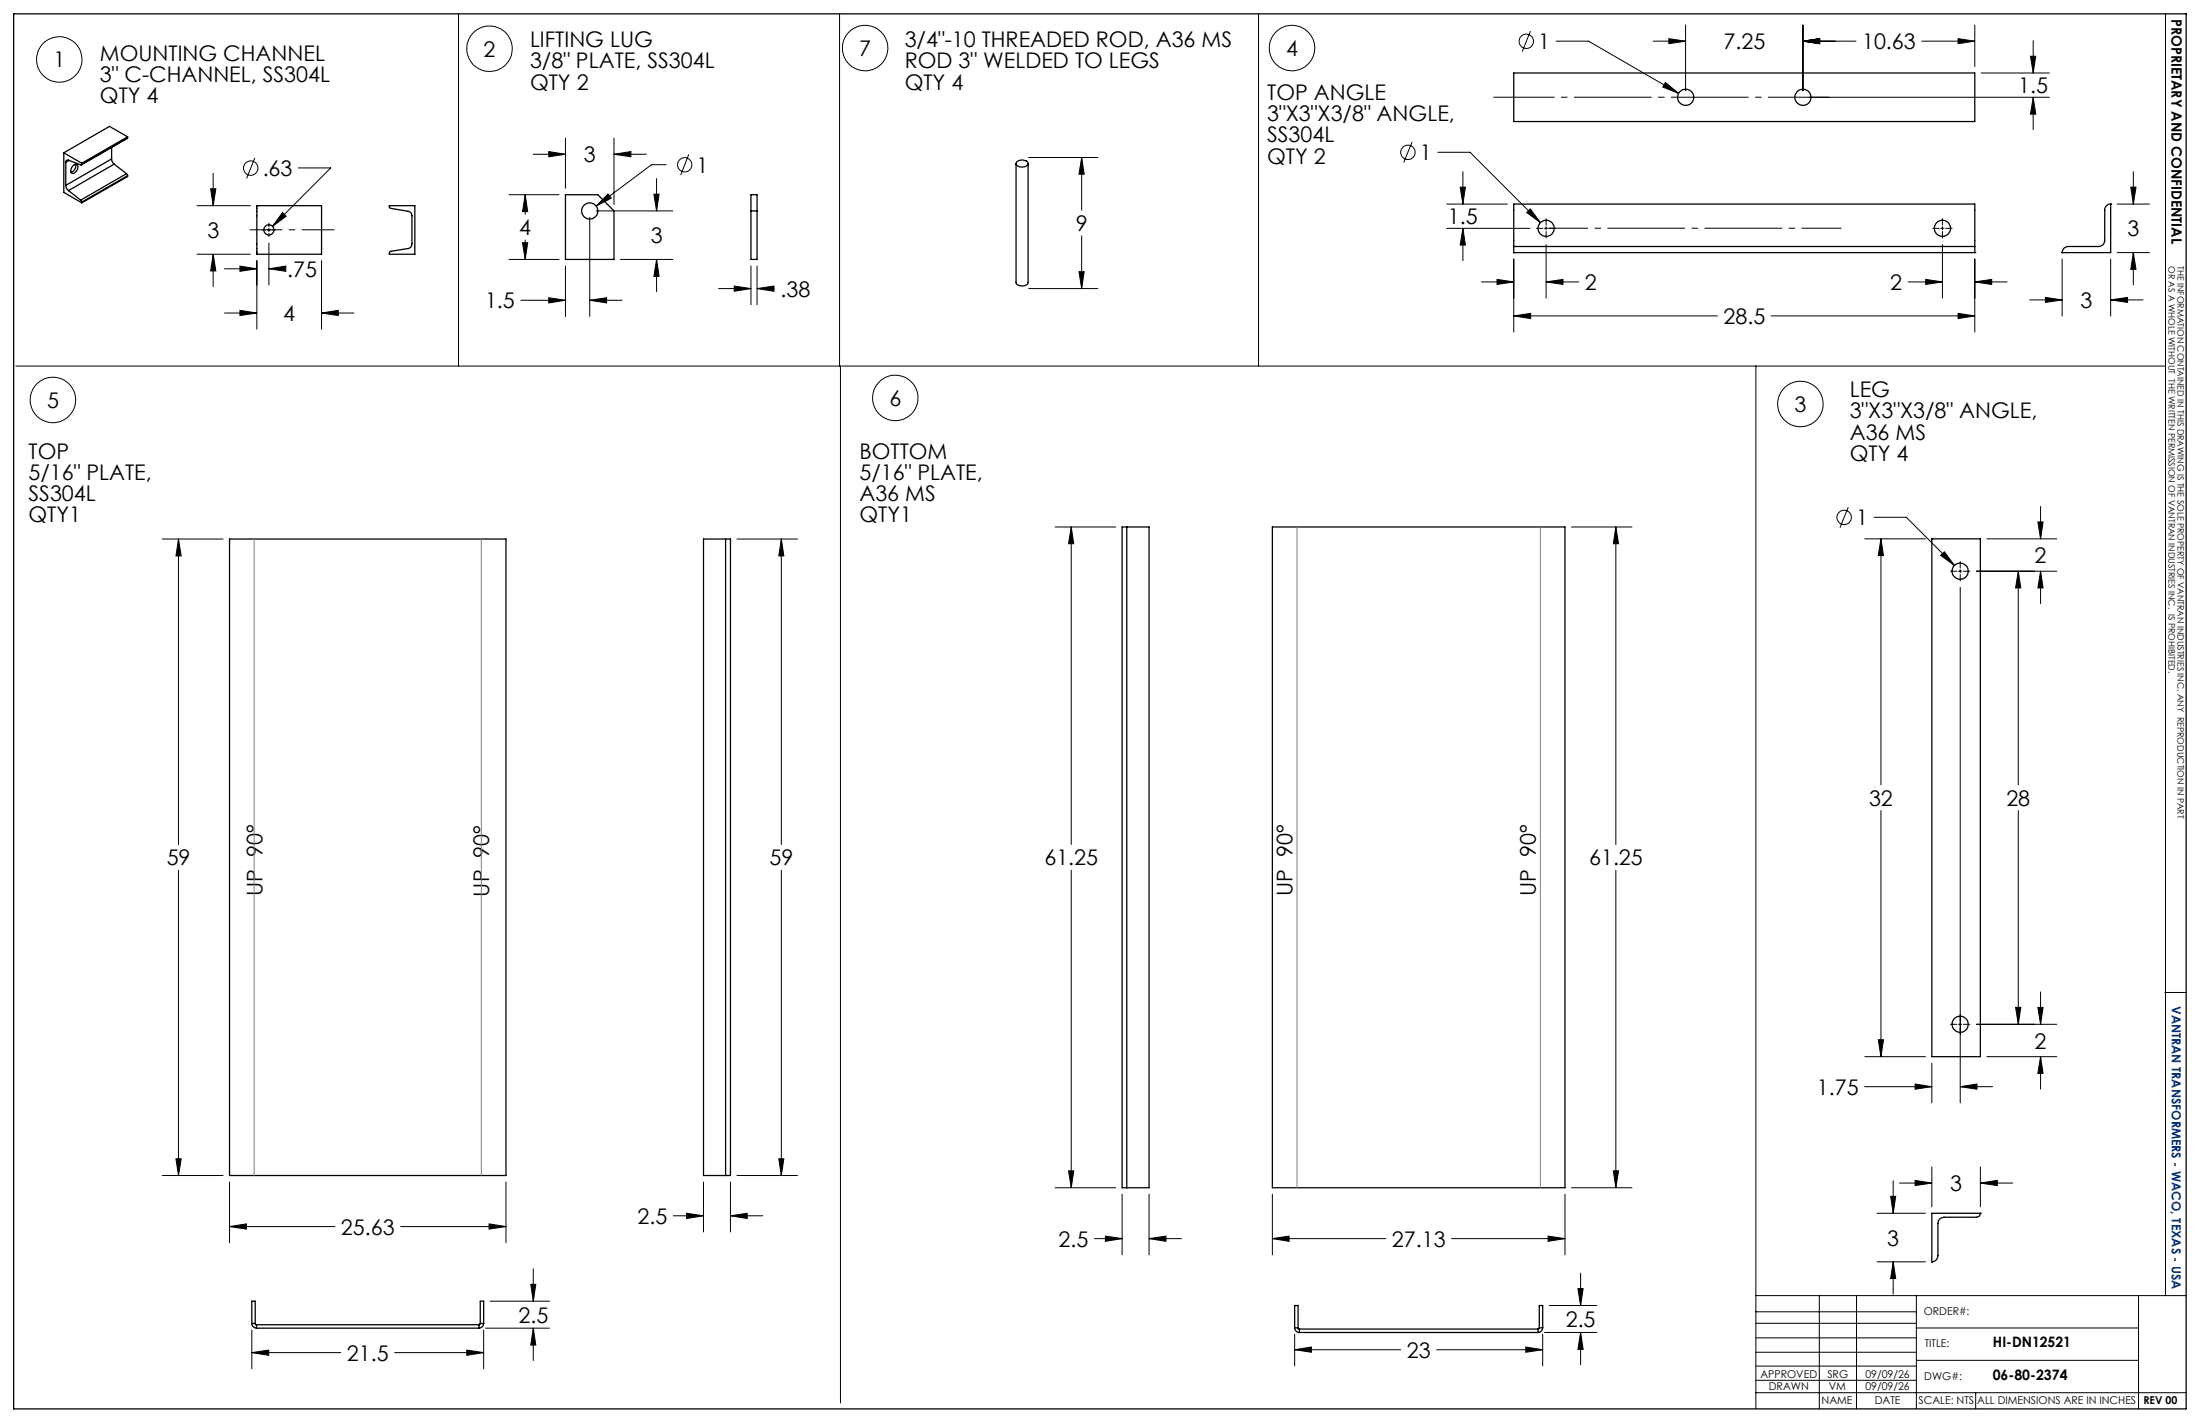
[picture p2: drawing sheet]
<svg xmlns="http://www.w3.org/2000/svg" width="432mm" height="279mm" viewBox="0 0 432 279" stroke-linecap="round" stroke-linejoin="round" font-family="sans-serif">
<g fill="none" stroke="#000" stroke-width=".25">
<path d="M2.7 2.7h426.4v273.7h-426.4zM297.1 14.3h90.5v9.5h-90.5zM12.5 30l3.6 2M12.5 30v7.7l3.6 2.1M12.9 31.9l.1-.4 .4-.1 2.5 1 .2-.2M12.9 36.4l.2 .5 .3 .5M12.9 31.9v4.5M13.4 37.4l2.4 1.9M13.5 31.5l-.6 .4M14.4 32.5a.55 .55 0 0 1 .8-.2 .55 .55 0 0 1 0 .9 .83 .83 0 0 1-1.2 .7 1.28 1.28 0 0 1 .4-1.4zM14.9 32.2a1.39 1.39 0 0 1-1 1.6M15.8 39.3l.3 .4"/>
<path d="M16.1 32v.2M16.1 39.7v.1M21.9 31.2v.4l.5 .6M21.9 28.9v2.3M21.9 31.2l-9 5.2M22.4 32.2l-9 5.2M22.4 32.2l2.4 1.9M24.8 34.1l.2 .4M24.8 34.1l-9 5.2M25 27l-9 5.3M25 26.8l-3.5-2-9 5.2M25 26.8l-8.9 5.2"/>
<path d="M25 26.8v.2M25 34.5v.1l-8.9 5.2M25 27l-8.9 5.2M25 34.5l-8.9 5.2M111 38.2h6.3l3.2 3.2v9.5h-9.5zM147.4 38.2h1.2v12.7h-1.2zM199.4 32.1v23.3a1.42 1.42 0 0 0 2.1 .4l.3-.3v-23.4M199.5 31.8a1.53 1.53 0 0 1 2.3 .2 1.27 1.27 0 0 1-2 .6 .5 .5 0 0 1-.3-.8zM50.4 40.4h12.7v9.5h-12.7zM76.4 40.4h5v9.5h-5v-.3l.3-.3 3.6-.6 .3-.2 .3-.6v-5.6l-.1-.4-.7-.4-3.5-.6zM147.4 41.4h1.2M297.1 49.6h.1"/>
<path d="M297.1 48.4v1.2M297.1 48.4v-8.4h90.5v8.4M297.1 49.6h90.5M297.1 48.4h90.5M387.6 49.6h.1M387.6 48.4v1.2M404.7 49.6h.1M414.3 40a1.15 1.15 0 0 0-1.2 1.2v6a1.2 1.2 0 0 1-1.2 1.2h-6a1.2 1.2 0 0 0-1.2 1.2M414.3 40h.1M414.3 40v9.6h-9.6M45 105.8h54.3v124.8h-54.3zM142.4 105.8h1v124.8h-1"/>
<path d="M142.4 105.8h-4.3v124.8h4.3M142.4 105.8v124.8M221.2 103.4h-1v129.6h1M221.2 103.4h4.3v129.6h-4.3M221.2 103.4v129.6M249.7 103.4h57.5v129.6h-57.5zM379.2 105.7h9.5v101.6h-9.5zM388.7 238.1h.1M388.7 238.1a.73 .73 0 0 1-.8 .7h-6.3a1.2 1.2 0 0 0-1.2 1.2v6.4a1.2 1.2 0 0 1-1.2 1.2M388.7 238.1h-9.5v9.5M49.4 259.7a.97 .97 0 0 0 .9 .9M49.4 259.7h.7"/>
<path d="M49.4 259.7v-4.4h.7v4.4M50.1 259.7l.2 .2M50.3 259.9v.7M50.3 259.9h43.7M94 259.9v.7M94.3 259.7l-.3 .2M94.3 259.7h.6M94.3 259.7v-4.4h.6v4.4M94.9 259.7a.97 .97 0 0 1-.9 .9M379.2 247.6h.1M50.3 260.6h43.7M254.1 260.5a.97 .97 0 0 0 .9 .9"/>
<path d="M254.1 260.5h.7M254.1 260.5v-4.3h.7v4.3M254.8 260.5l.2 .3M255 260.8v.6M255 261.4h46.9M255 260.8h46.9M301.9 260.8v.6M302.1 260.5l-.2 .3M302.1 260.5h.7M302.1 260.5v-4.3h.7v4.3M302.8 260.5a.97 .97 0 0 1-.9 .9"/>
<circle cx="330.8" cy="19.1" r="1.58"/>
<circle cx="353.9" cy="19.1" r="1.58"/>
<circle cx="52.8" cy="45.1" r="1"/>
<circle cx="115.8" cy="41.4" r="1.57"/>
<circle cx="303.5" cy="44.8" r="1.58"/>
<circle cx="381.2" cy="44.8" r="1.58"/>
<circle cx="384.7" cy="112.1" r="1.58"/>
<circle cx="384.7" cy="201" r="1.58"/>
</g>
<g fill="none" stroke="#000" stroke-width=".2">
<path d="M90 2.8v69M164.8 2.8v69M247 2.8v69M300.4 6.1l-1.6 4M305.4 8.1h6.4l17.7 10.2M324.5 8.1h6.3M326.9 16.2l2.6 2.1-3.1-1.2zM327.6 7.6l3.2 .5-3.2 .5zM330.8 4.9v12.9M353.9 8.1l3.3-.5v1zM353.9 8.1h10.4M353.9 4.9v12.9"/>
<path d="M355.1 19.1h47.1M377.2 8.1h10.4M384.3 7.6l3.3 .5-3.3 .5zM387.6 4.9v8.2M388.9 14.3h13.3M398.5 11h1.1l-.5 3.3zM399.1 19.1l.5 3.3h-1.1zM399.1 8v6.3M399.1 19.1v6.3M425 2.7v251.5M41.3 37h1.1l-.6 3.4zM41.8 34v6.4"/>
<path d="M50 31l-1.6 4M58.6 32.9h6.3l-11.4 11.5M99.9 38.2h9.8M103.1 38.2l.5 3.3h-1zM103.1 38.2v3.9M104.6 30.3h6.4M107.7 29.7l3.3 .6-3.3 .5zM111 27.1v9.8M119.3 38.1l.7 .8-3 1.5zM120.5 30.3l3.3-.6v1.1zM120.5 27.1v13M120.5 30.3h6.4"/>
<path d="M128.3 38.1h1.1l-.5 3.3zM128.9 35v6.4M130.7 32.3h-2.8l-10.9 8.1M135.2 30.3l-1.6 4.1M201.9 30.9h13.6M212.3 30.9l.5 3.3h-1zM212.3 30.9v10.3M277.1 27.9l-1.6 4M282.2 29.9h6.3l13.8 13.8M286.6 36.7h1l-.5 3.3zM287.1 33.7v6.3M418.2 36.7h1l-.5 3.3z"/>
<path d="M418.7 33.7v6.3M38.7 40.4h10.4M38.7 49.9h10.4M41.8 49.9l.6 3.3h-1.1zM41.8 49.9v6.3M44.1 52.7h6.3M47.1 52.2l3.3 .5-3.3 .5zM50.4 51.2v13.4M51.5 45.1h.6M52.5 45.1h.6M52.8 52.7l3.3-.5v1zM52.8 43.8v.7"/>
<path d="M52.8 44.8v.6M52.8 45.8v.6M52.8 47.7v8.2M52.8 52.7h2.4M53.4 45.1h.7M55.5 41.7l.7 .7-2.7 2zM63.1 51.2v13.4M99.9 50.9h9.8M102.2 58.9h8.8M102.6 47.6h1l-.5 3.3zM103.1 47.1v3.8M107.7 58.4l3.3 .5-3.3 .5z"/>
<path d="M111 52.2v9.9M115.7 58.9l3.4-.5v1zM115.7 42.7v19.4M115.7 58.9h6.4M117 41.4h15M121.8 50.9h10.2M128.9 50.9l.5 3.3h-1.1zM128.9 50.9v6.4M141 56.6h6.4M144.1 56.1l3.3 .5-3.3 .6zM147.4 52.2v7.6M148.6 56.6l3.3-.5v1.1z"/>
<path d="M148.6 52.2v7.6M148.6 56.6h3.4M201.9 56.6h13.6M211.8 53.3h1l-.5 3.3zM212.3 46.3v10.3M284 44.8h16.3M284 40h11.8M287.1 44.8l.5 3.3h-1zM287.1 44.8v6.4M290.8 55.3h6.3M293.8 54.8l3.3 .5-3.3 .5zM297.1 50.8v14.4"/>
<path d="M299.6 41.7l.8-.7 1.9 2.7zM301.6 44.8h1.2M303.1 44.8h.7M303.5 55.3l3.3-.5v1zM303.5 42.9v1.3M303.5 44.5v.6M303.5 45.4v1.3M303.5 48v10.5M303.5 55.3h6.3M304.1 44.8h1.3M374.5 55.3h6.7M378 54.8l3.2 .5-3.2 .5z"/>
<path d="M379.3 44.8h1.3M380.9 44.8h.7M381.2 42.9v1.3M381.2 44.5v.6M381.2 45.4v1.3M381.2 48v10.5M381.9 44.8h1.3M387.6 55.3l3.3-.5v1zM387.6 50.8v14.4M387.6 55.3h6.3M398.4 58.8h6.3M401.5 58.3l3.2 .5-3.2 .5z"/>
<path d="M404.7 50.8v11.2M414.3 58.8l3.3-.5v1zM414.3 50.8v11.2M414.3 58.8h6.3M415.5 40h6.4M415.5 49.6h6.4M418.7 49.6l.5 3.2h-1zM418.7 49.6v6.3M3.1 71.8h421.8M44.1 61.4h6.3M47.1 60.9l3.3 .5-3.3 .5zM63.1 61.4l3.3-.5v1z"/>
<path d="M63.1 61.4h6.4M165 71.8v203.5M297.1 62l3.3-.5v1zM297.1 62h40M344.6 71.8v204.6M347.6 62h40M384.3 61.5l3.3 .5-3.3 .5zM362.8 99.5l-1.7 4M400.5 99.4v6.3M31.9 105.8h11.9M35 105.8l.6 3.3h-1.1zM35 105.8v59.9"/>
<path d="M144.6 105.8h11.9M153.4 105.8l.4 3.3h-.9zM153.4 105.8v59.9M207.1 103.4h11.9M210.3 103.4l.4 3.3h-1zM210.3 103.4v62.3M308.4 103.4h11.9M317.1 103.4l.6 3.3h-1zM317.1 103.4v62.3M366 105.7h11.9M367.8 101.5h6.4l9.4 9.4M369.2 105.7l.5 3.3h-1z"/>
<path d="M369.2 105.7v48.3M380.9 109l.7-.7 2 2.6zM382.8 112.1h1.3M384.4 112.1h.7M384.7 110.2v1.2M384.7 111.8v.6M384.7 112.7v1.3M384.7 115.3v101.1M385.4 112.1h1.2M387.9 112.1h15.8M390 105.7h13.7M396.1 112.1l.5 3.3h-1z"/>
<path d="M396.1 112.1v41.9M400 102.4h1l-.5 3.3zM400.5 112.1l.5 3.3h-1zM400.5 112.1v6.3M369.2 159v48.3M396.1 159v42M35 170.7v59.9M153.4 170.7v59.9M210.3 170.7v62.3M317.1 170.7v62.3M395.6 197.7h1l-.5 3.3zM400 197.7h1l-.5 3.3z"/>
<path d="M400.5 194.6v6.4M424.9 194.7h4.2M366 213.2h13.2M366 207.3h11.9M368.7 204h1l-.5 3.3zM375.9 212.7l3.3 .5-3.3 .5zM379.2 208.6v7.8M382.8 201h1.3M384.4 201h.7M384.7 213.2l3.3-.5v1zM384.7 213.2h6.4M385.4 201h1.2"/>
<path d="M387.9 201h15.8M390 207.3h13.7M400.5 207.3l.5 3.3h-1zM400.5 207.3v6.4M31.9 230.6h11.9M34.5 227.4h1.1l-.6 3.2zM45 231.9v11.9M99.3 231.9v11.9M132.2 238.5h5.9M134.8 238.1l3.3 .4-3.3 .6zM138.1 231.9v9.8M143.4 238.5l3.2-.4v1z"/>
<path d="M143.4 231.9v9.8M143.4 238.5h6.3M144.6 230.6h11.9M152.9 227.4h.9l-.4 3.2zM207.1 233h11.9M209.7 229.7h1l-.4 3.3zM220.2 234.3v11.9M225.5 234.3v11.9M249.7 234.3v11.9M307.2 234.3v11.9M308.4 233h11.9M316.7 229.7h1l-.6 3.3z"/>
<path d="M368.4 238.1h9.5M371.1 234.7h1l-.5 3.4zM371.6 231.7v6.4M372.8 232.1h6.4M375.9 231.6l3.3 .5-3.3 .5zM379.2 229v7.8M388.7 232.1l3.3-.5v1zM388.7 229v7.8M388.7 232.1h6.3M45 240.7l3.4-.6v1.1zM45 240.7h20.7M78.6 240.7h20.7"/>
<path d="M96 240.1l3.3 .6-3.3 .5zM96.2 255.3h11.6M104.2 252h1l-.5 3.3zM104.7 249v6.3M214.8 243h5.4M217 242.5l3.2 .5-3.2 .6zM225.5 243l3.3-.5v1.1zM225.5 243h6.4M249.7 243l3.3-.5v1.1zM249.7 243h22.3M284.9 243h22.3M303.8 242.5l3.4 .5-3.4 .6z"/>
<path d="M304.1 256.2h9.3M309.7 252.8h1l-.5 3.4zM310.2 249.8v6.4M344.6 254.2h84.5M344.6 257.4h31.5M344.6 259.6h31.5M357.1 254.2v22.2M364.4 254.2v22.2M368.4 247.6h9.5M371.6 247.6l.5 3.3h-1zM371.6 247.6v6.3M376.1 254.2v22.2"/>
<path d="M419.7 254.2v22.2M49.4 265.4l3.3-.5v1zM49.4 260.9v7.7M49.4 265.4h17.5M77.5 265.4h17.4M91.6 264.9l3.3 .5-3.3 .5zM94.9 260.9v7.7M95.3 260.6h12.5M104.7 260.6l.5 3.3h-1zM104.7 260.6v6.3M254.1 264.8l3.3-.5v1zM254.1 261.8v6.2"/>
<path d="M254.1 264.8h20.8M282 264.8h20.8M299.5 264.3l3.3 .5-3.3 .5zM302.8 261.8v6.2M303.1 261.4h10.3M310.2 261.4l.5 3.4h-1zM310.2 261.4v6.4M344.6 273.3h84.5M344.6 270.8h31.5M344.6 268h31.5M344.6 265.3h31.5M344.6 262.5h31.5"/>
<path d="M376.1 266.9h43.6M376.1 260.6h43.6M387.8 273.3v3.1"/>
<circle cx="11.6" cy="11.7" r="4.5"/>
<circle cx="96.1" cy="9.6" r="4.5"/>
<circle cx="169.8" cy="9.4" r="4.5"/>
<circle cx="253.6" cy="9.4" r="4.5"/>
<circle cx="299.6" cy="8.1" r="1.42"/>
<circle cx="49.2" cy="33" r="1.41"/>
<circle cx="134.4" cy="32.3" r="1.4"/>
<circle cx="276.3" cy="29.9" r="1.41"/>
<circle cx="10.4" cy="78.5" r="4.5"/>
<circle cx="175.7" cy="78.1" r="4.5"/>
<circle cx="353.4" cy="79.3" r="4.5"/>
<circle cx="361.9" cy="101.5" r="1.42"/>
</g>
<path d="M49 45.1h16.6" fill="none" stroke="#000" stroke-width=".2" stroke-dasharray="15.2 1.3 1.3 1.3" stroke-dashoffset="8.8" stroke-linecap="butt"/>
<path d="M303.9 44.8h57.5" fill="none" stroke="#000" stroke-width=".2" stroke-dasharray="15.2 1.3 1.3 1.3" stroke-dashoffset="7.4" stroke-linecap="butt"/>
<path d="M359 19.1h-65.9" fill="none" stroke="#000" stroke-width=".2" stroke-dasharray="15.2 1.3 1.3 1.3" stroke-dashoffset="3.2" stroke-linecap="butt"/>
<path d="M49.9 105.8v124.8M94.5 105.8v124.8M254.6 103.4v129.6M302.3 103.4v129.6" fill="none" stroke="#808080" stroke-width=".2"/>
<g fill="#000">
<path d="M107.7 29.7l3.3 .6-3.3 .5zM120.5 30.3l3.3-.6v1.1zM103.1 38.2l.5 3.3h-1zM102.6 47.6h1l-.5 3.3zM119.3 38.1l-2.3 2.3 3-1.5zM115.7 58.9l3.4-.5v1zM107.7 58.4l3.3 .5-3.3 .5zM128.3 38.1h1.1l-.5 3.3zM128.9 50.9l.5 3.3h-1.1zM63.1 61.4l3.3-.5v1zM47.1 60.9l3.3 .5-3.3 .5zM41.3 37h1.1l-.6 3.4zM41.8 49.9l.6 3.3h-1.1zM55.5 41.7l-2 2.7 2.7-2zM52.8 52.7l3.3-.5v1zM47.1 52.2l3.3 .5-3.3 .5zM384.3 61.5l3.3 .5-3.3 .5zM297.1 62l3.3-.5v1zM300.4 41l-.8 .7 2.7 2zM287.1 44.8l.5 3.3h-1zM286.6 36.7h1l-.5 3.3zM293.8 54.8l3.3 .5-3.3 .5zM303.5 55.3l3.3-.5v1zM378 54.8l3.2 .5-3.2 .5zM387.6 55.3l3.3-.5v1zM34.5 227.4h1.1l-.6 3.2zM35 105.8l.6 3.3h-1.1zM45 240.7l3.4-.6v1.1zM96 240.1l3.3 .6-3.3 .5zM368.7 204h1l-.5 3.3zM369.2 105.7l.5 3.3h-1zM400.5 112.1l.5 3.3h-1zM400 102.4h1l-.5 3.3zM380.9 109l2.7 1.9-2-2.6zM395.6 197.7h1l-.5 3.3zM396.1 112.1l.5 3.3h-1zM375.9 212.7l3.3 .5-3.3 .5zM384.7 213.2l3.3-.5v1zM400 197.7h1l-.5 3.3zM400.5 207.3l.5 3.3h-1zM144.1 56.1l3.3 .5-3.3 .6zM148.6 56.6l3.3-.5v1.1zM414.3 58.8l3.3-.5v1zM401.5 58.3l3.2 .5-3.2 .5zM418.2 36.7h1l-.5 3.3zM418.7 49.6l.5 3.2h-1zM212.3 30.9l.5 3.3h-1zM211.8 53.3h1l-.5 3.3zM91.6 264.9l3.3 .5-3.3 .5zM49.4 265.4l3.3-.5v1zM104.7 260.6l.5 3.3h-1zM104.2 252h1l-.5 3.3zM375.9 231.6l3.3 .5-3.3 .5zM388.7 232.1l3.3-.5v1zM371.6 247.6l.5 3.3h-1zM371.1 234.7h1l-.5 3.4zM210.3 103.4l.4 3.3h-1zM209.7 229.7h1l-.4 3.3zM217 242.5l3.2 .5-3.2 .6zM225.5 243l3.3-.5v1.1zM134.8 238.1l3.3 .4-3.3 .6zM143.4 238.5l3.2-.4v1zM152.9 227.4h.9l-.4 3.2zM153.4 105.8l.4 3.3h-.9zM254.1 264.8l3.3-.5v1zM299.5 264.3l3.3 .5-3.3 .5zM309.7 252.8h1l-.5 3.4zM310.2 261.4l.5 3.4h-1z"/>
<path d="M316.7 229.7h1l-.6 3.3zM317.1 103.4l.6 3.3h-1zM249.7 243l3.3-.5v1.1zM303.8 242.5l3.4 .5-3.4 .6zM326.9 16.2l-.5 .9 3.1 1.2zM353.9 8.1l3.3-.5v1zM327.6 7.6l3.2 .5-3.2 .5zM353.9 8.1l3.3-.5v1zM384.3 7.6l3.3 .5-3.3 .5zM398.5 11h1.1l-.5 3.3zM399.1 19.1l.5 3.3h-1.1z"/>
</g>
<g font-size="4.2">
<text x="19.6" y="11.9">MOUNTING CHANNEL</text>
<text x="94.9" y="11.1">2</text>
<text x="104" y="9.2">LIFTING LUG</text>
<text x="168.6" y="11">7</text>
<text x="177.6" y="9.2">3/4&quot;-10 THREADED ROD, A36 MS</text>
<text x="252.4" y="11">4</text>
<text x="301.9" y="9.6">1</text>
<text x="338.3" y="9.7">7.25</text>
<text x="365.5" y="9.7">10.63</text>
<text x="10.5" y="13.2">1</text>
<text x="19.6" y="16.1">3&quot; C-CHANNEL, SS304L</text>
<text x="104" y="13.4">3/8&quot; PLATE, SS304L</text>
<text x="104" y="17.6">QTY 2</text>
<text x="177.6" y="13.4">ROD 3&quot; WELDED TO LEGS</text>
<text x="177.6" y="17.6">QTY 4</text>
<text x="19.6" y="20.3">QTY 4</text>
<text x="248.7" y="19.6">TOP ANGLE</text>
<text x="248.7" y="23.8">3&quot;X3&quot;X3/8&quot; ANGLE,</text>
<text x="396.1" y="18.3">1.5</text>
<text x="248.7" y="27.9">SS304L</text>
<text x="51.6" y="34.5">.63</text>
<text x="114.6" y="31.8">3</text>
<text x="136.7" y="33.9">1</text>
<text x="248.7" y="32.1">QTY 2</text>
<text x="278.7" y="31.4">1</text>
<text x="40.7" y="46.7">3</text>
<text x="101.9" y="46.2">4</text>
<text x="127.7" y="47.7">3</text>
<text x="211.1" y="45.3">9</text>
<text x="284.2" y="44">1.5</text>
<text x="417.6" y="46.4">3</text>
<text x="56.4" y="54.3">.75</text>
<text x="153.2" y="58.2">.38</text>
<text x="311" y="56.9">2</text>
<text x="371" y="56.9">2</text>
<text x="55.6" y="63">4</text>
<text x="95.2" y="60.5">1.5</text>
<text x="338.3" y="63.6">28.5</text>
<text x="408.4" y="60.4">3</text>
<text x="363" y="77.9">LEG</text>
<text x="9.2" y="80">5</text>
<text x="174.6" y="79.6">6</text>
<text x="352.2" y="80.8">3</text>
<text x="363" y="82.1">3&quot;X3&quot;X3/8&quot; ANGLE,</text>
<text x="5.6" y="90">TOP</text>
<text x="168.7" y="90">BOTTOM</text>
<text x="363" y="86.3">A36 MS</text>
<text x="5.6" y="94.1">5/16&quot; PLATE,</text>
<text x="168.7" y="94.1">5/16&quot; PLATE,</text>
<text x="363" y="90.4">QTY 4</text>
<text x="5.6" y="98.3">SS304L</text>
<text x="168.7" y="98.3">A36 MS</text>
<text x="5.6" y="102.5">QTY1</text>
<text x="168.7" y="102.5">QTY1</text>
<text x="364.3" y="103.1">1</text>
<text x="399.3" y="110.5">2</text>
<text x="366.8" y="158.1">32</text>
<text x="393.8" y="158.1">28</text>
<text x="32.7" y="169.8">59</text>
<text x="151" y="169.8">59</text>
<text x="205" y="169.8">61.25</text>
<text x="311.9" y="169.8">61.25</text>
<text x="51.5" y="175.8" transform="rotate(-90 51.5 175.8)">UP 90°</text>
<text x="96" y="175.9" transform="rotate(-90 96 175.9)">UP 90°</text>
<text x="253.7" y="175.8" transform="rotate(-90 253.7 175.8)">UP 90°</text>
<text x="301.5" y="175.8" transform="rotate(-90 301.5 175.8)">UP 90°</text>
<text x="399.3" y="205.9">2</text>
<text x="356.6" y="214.8">1.75</text>
<text x="382.8" y="233.7">3</text>
<text x="66.9" y="242.2">25.63</text>
<text x="125.1" y="240.1">2.5</text>
<text x="207.8" y="244.6">2.5</text>
<text x="273.2" y="244.6">27.13</text>
<text x="370.4" y="244.4">3</text>
<text x="101.8" y="259.5">2.5</text>
<text x="307.3" y="260.4">2.5</text>
<text x="68.1" y="267">21.5</text>
<text x="276.1" y="266.4">23</text>
</g>
<g font-size="2.8">
<text x="426.2" y="3.7" transform="rotate(90 426.2 3.7)">PROPRIETARY AND CONFIDENTIAL</text>
<text x="391.2" y="264.2">HI-DN12521</text>
<text x="391.1" y="270.8">06-80-2374</text>
</g>
<text font-size="2.5" fill="#003082" x="426.3" y="197.4" transform="rotate(90 426.3 197.4)">VANTRAN TRANSFORMERS - WACO, TEXAS - USA</text>
<g font-size="2.1">
<text x="377.6" y="258">ORDER#:</text>
<text x="377.8" y="264.2">TITLE:</text>
<text x="345.5" y="270.3">APPROVED</text>
<text x="347.2" y="272.7">DRAWN</text>
<text x="357.5" y="275.5">NAME</text>
<text x="358.7" y="270.3">SRG</text>
<text x="358.9" y="272.7">VM</text>
<text x="366.1" y="270.3">09/09/26</text>
<text x="366.1" y="272.8">09/09/26</text>
<text x="368" y="275.5">DATE</text>
<text x="376.6" y="275.5">SCALE: NTS</text>
<text x="377.7" y="270.8">DWG#:</text>
<text x="388.1" y="275.5">ALL DIMENSIONS ARE IN INCHES</text>
<text x="420.7" y="275.5">REV 00</text>
</g>
<g font-size="1.8">
<text x="425.6" y="52.2" transform="rotate(90 425.6 52.2)">OR AS A WHOLE WITHOUT THE WRITTEN PERMISSION OF VANTRAN INDUSTRIES INC. IS PROHIBITED.</text>
<text x="427.4" y="52.2" transform="rotate(90 427.4 52.2)">THE INFORMATION CONTAINED IN THIS DRAWING IS THE SOLE PROPERTY OF VANTRAN INDUSTRIES INC. ANY REPRODUCTION IN PART</text>
</g>
</svg>
